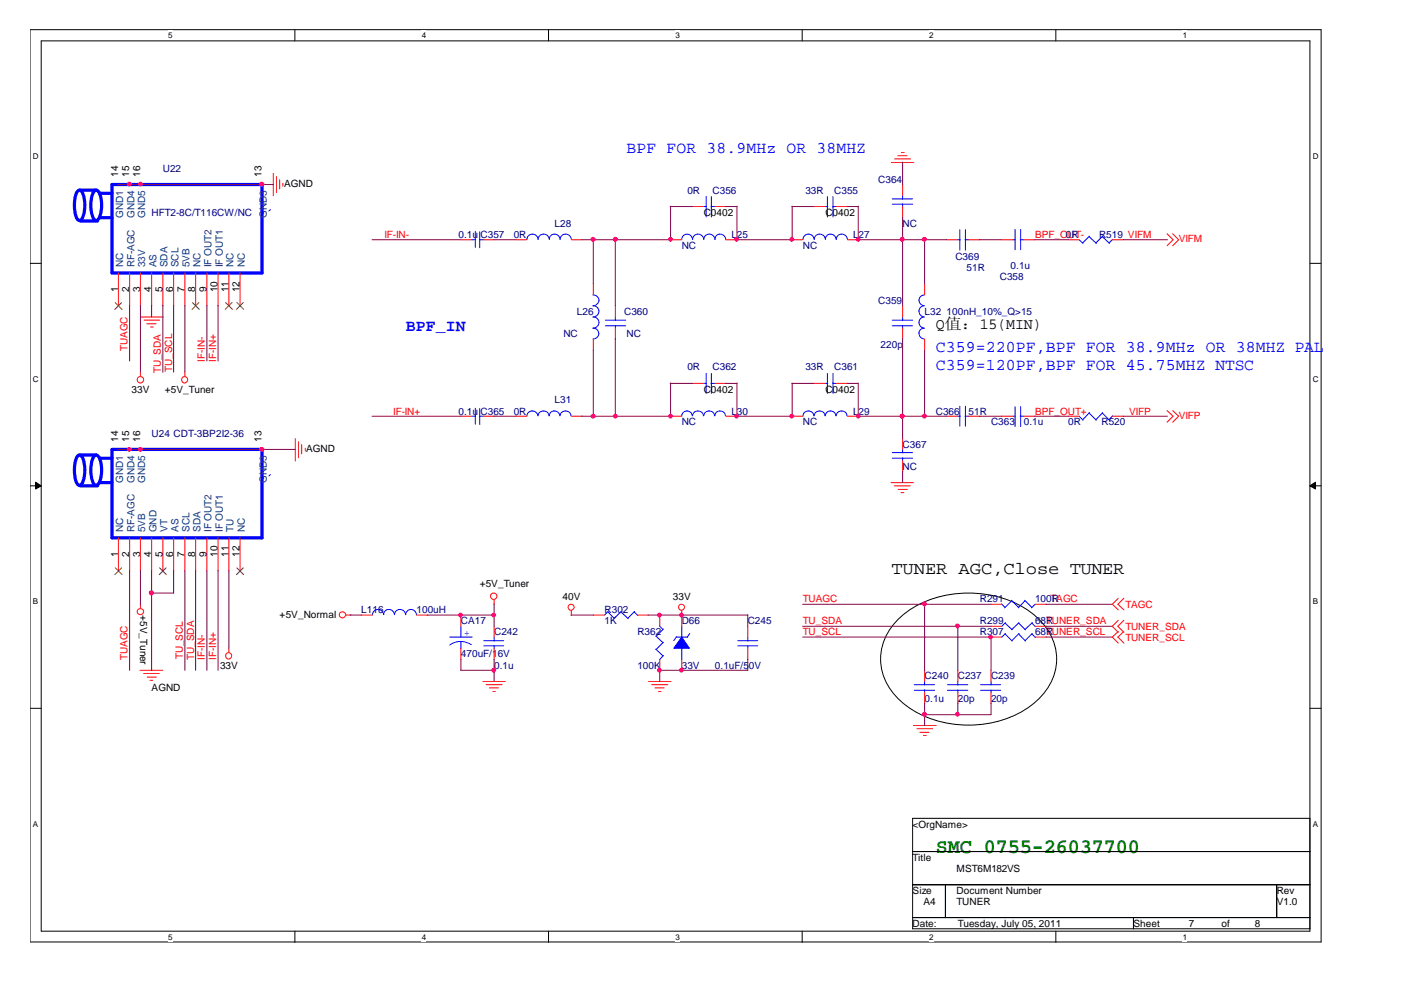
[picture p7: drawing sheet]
<svg xmlns="http://www.w3.org/2000/svg" width="297mm" height="210mm" viewBox="0 0 297 210" stroke-linecap="round" stroke-linejoin="round" font-family="sans-serif">
<path d="M6.3 6.3h273.3v193h-273.3zM8.7 8.7h268.5v188.3h-268.5z" fill="none" stroke="#000" stroke-width=".21"/>
<g fill="#fff">
<path d="M35.6 6.4h.9v2h-.9z"/>
<path d="M35.6 197.2h.9v2h-.9z"/>
</g>
<path d="M62.4 6.3v2.4M62.4 197v2.4" fill="none" stroke="#000" stroke-width=".21"/>
<g fill="#fff">
<path d="M89.2 6.4h1v2h-1z"/>
<path d="M89.2 197.2h1v2h-1z"/>
</g>
<path d="M116.1 6.3v2.4M116.1 197v2.4" fill="none" stroke="#000" stroke-width=".21"/>
<g fill="#fff">
<path d="M142.9 6.4h.9v2h-.9z"/>
<path d="M142.9 197.2h.9v2h-.9z"/>
</g>
<path d="M169.8 6.3v2.4M169.8 197v2.4" fill="none" stroke="#000" stroke-width=".21"/>
<g fill="#fff">
<path d="M196.6 6.4h.9v2h-.9z"/>
<path d="M196.6 197.2h.9v2h-.9z"/>
</g>
<path d="M223.4 6.3v2.4M223.4 197v2.4" fill="none" stroke="#000" stroke-width=".21"/>
<g fill="#fff">
<path d="M250.3 6.4h.9v2h-.9z"/>
<path d="M250.3 197.2h.9v2h-.9z"/>
<path d="M6.9 32.1h1.2v2h-1.2z"/>
<path d="M277.8 32.1h1.2v2h-1.2z"/>
<path d="M6.9 79.2h1.2v1.9h-1.2z"/>
<path d="M277.8 79.2h1.2v1.9h-1.2z"/>
</g>
<path d="M6.3 55.7h2.4M277.2 55.7h2.4" fill="none" stroke="#000" stroke-width=".21"/>
<g fill="#fff">
<path d="M6.9 126.3h1.1v1.9h-1.1z"/>
<path d="M277.8 126.3h1.1v1.9h-1.1z"/>
</g>
<path d="M6.3 102.8h2.4M277.2 102.8h2.4" fill="none" stroke="#000" stroke-width=".21"/>
<g fill="#000" stroke="#000" stroke-width=".21">
<path d="M7.5 102l1.2 .8-1.2 .7z" fill-rule="evenodd"/>
<path d="M277.2 102.8l1.2-.8v1.5z" fill-rule="evenodd"/>
</g>
<g fill="#fff">
<path d="M6.9 173.3h1.1v2h-1.1z"/>
<path d="M277.8 173.3h1.1v2h-1.1z"/>
</g>
<path d="M190.1 131a22.3 22.3 0 0 1 20.1-5 17.7 17.7 0 0 1 12.1 8.3 11.3 11.3 0 0 1-3 14 23 23 0 0 1-24.8 2.7 14.1 14.1 0 0 1-8.1-10.1 11.6 11.6 0 0 1 3.7-9.9zM6.3 149.9h2.4M277.2 149.9h2.4M193.1 173.2h84.1v23.3h-84.1zM193.1 180.2h84.1M193.1 187.2h84.1M193.1 194.2h84.1M200.1 187.2v7M239.9 194.2v2.3M270.2 187.2v7" fill="none" stroke="#000" stroke-width=".21"/>
<g fill="none" stroke="#f00" stroke-width=".21">
<path d="M57.8 36.7v4.7M58.5 37.4v3.3M59.2 38v2M59.9 38.8v.6M188.6 34.4h4.8M189.3 33.6h3.4M190 32.9h1.9M190.8 32.3h.5M191 39v2.3M25.1 57.8v6.9M27.4 57.8v6.9M29.7 57.8v6.9"/>
<path d="M32.1 57.8v6.9M34.5 57.8v6.9M36.7 57.8v6.9M39.1 57.8v6.9M41.4 57.8v6.9M43.8 57.8v6.9M46.1 57.8v6.9M48.4 57.8v6.9M50.8 57.8v6.9M97.5 50.7h2.3M102.2 50.7h2.4M109.2 50.7h2.3"/>
<path d="M120.9 50.7h2.3M141.9 50.7h2.4M146.6 43.7h2.3M151.3 43.7h2.3M153.6 50.7h2.4M167.6 50.7h2.3M172.3 43.7h2.4M177 43.7h2.3M179.3 50.7h2.3M191 43.7v2.4M200.3 50.7h2.4M205 50.7h2.3"/>
<path d="M212 50.7h2.4M216.7 50.7h2.3M226.1 50.7h2.2M235.4 50.7h2.3M247 49.5l1.2 1.2-1.2 1.3M248.2 49.5l1.2 1.2-1.2 1.3M29.7 78.7v1M29.7 67.1h4.8M30.5 67.7h3.3M31.1 68.5h1.9M31.8 69.2h.6M39.1 78.7v1"/>
<path d="M125.6 60v2.4M125.6 71.7v2.4M130.2 64.7v2.4M130.2 69.4v2.3M191 64.7v2.4M191 69.4v2.3M195.7 60v2.4M195.7 71.7v2.4M62.5 92.8v4.8M63.2 93.5v3.4M63.8 94.1v1.9M64.6 94.8v.6"/>
<path d="M97.5 88.1h2.3M102.2 88.1h2.4M109.2 88.1h2.3M120.9 88.1h2.3M141.9 88.1h2.4M146.6 81.1h2.3M151.3 81.1h2.3M153.6 88.1h2.4M167.6 88.1h2.3M172.3 81.1h2.4M177 81.1h2.3M179.3 88.1h2.3"/>
<path d="M191 92.8v2.3M191 97.5v2.3M200.3 88.1h2.4M205 88.1h2.3M212 88.1h2.4M216.7 88.1h2.3M226.1 88.1h2.2M235.4 88.1h2.3M247 86.9l1.2 1.2-1.2 1.2M248.2 86.9l1.2 1.2-1.2 1.2M25.1 113.8v7M27.4 113.8v7"/>
<path d="M29.7 113.8v7M32.1 113.8v7M34.5 113.8v7M36.7 113.8v7M39.1 113.8v7M41.4 113.8v7M43.8 113.8v7M46.1 113.8v7M48.4 113.8v7M50.8 113.8v7M188.6 102.1h4.7M189.2 102.8h3.4"/>
<path d="M190.1 103.6h1.9M190.7 104.2h.6M29.7 127.8v1M48.4 137.1v1M73.2 130.1h1.1M76.5 130.1h2.3M88.1 130.1h2.4M97.5 130.1v2.4M97.5 137.2v2.3M104.6 126.9v1M104.6 132.5v2.3M104.6 137.2v2.3"/>
<path d="M120.9 129.2v1M125.6 130.1h2.3M134.9 130.1h2.3M139.6 130.1v2.4M139.6 139.5v2.3M144.3 129.2v3.3M144.3 139.5v2.3M158.2 132.5v2.3M158.2 137.2v2.3M209.7 127.9h2.3M209.7 132.5h2.3M209.7 134.8h2.3"/>
<path d="M219 127.9h2.4M219 132.5h2.4M219 134.8h2.4M236.6 126.6l-1.2 1.3 1.2 1.1M236.6 131.2l-1.2 1.3 1.2 1.3M236.6 133.6l-1.2 1.2 1.2 1.3M237.8 126.6l-1.2 1.3 1.2 1.1M237.8 131.2l-1.2 1.3 1.2 1.3M237.8 133.6l-1.2 1.2 1.2 1.3M29.6 141.8h4.9M30.4 142.5h3.3M31.2 143.3h1.9"/>
<path d="M31.7 143.9h.6M102.2 144.2h4.7M102.9 144.9h3.4M103.5 145.6h2M104.3 146.3h.5M137.2 144.2h4.8M137.9 144.9h3.4M138.6 145.6h1.9M139.4 146.3h.5M193.3 153.5h4.8M194.1 154.2h3.3M194.6 155h2"/>
<path d="M195.4 155.6h.6M195.7 141.8v2.4M195.7 146.5v2.4M202.7 141.8v2.4M202.7 146.5v2.4M209.7 141.8v2.4M209.7 146.5v2.4"/>
<circle cx="29.7" cy="80.4" r=".68"/>
<circle cx="39.1" cy="80.3" r=".66"/>
<circle cx="29.7" cy="129.4" r=".66"/>
<circle cx="48.4" cy="138.8" r=".66"/>
<circle cx="72.5" cy="130.1" r=".66"/>
<circle cx="104.5" cy="126.2" r=".68"/>
<circle cx="120.9" cy="128.5" r=".64"/>
<circle cx="144.2" cy="128.5" r=".64"/>
</g>
<g fill="none" stroke="#00f" stroke-width=".21">
<path d="M57.2 44.4l-.3 .2M99.8 50.7h.9M100.6 49v3.3M101.5 50.7h.8M101.5 49v3.4M111.5 50.6a1.19 1.19 0 0 1 1.2-1.1 1.19 1.19 0 0 1 1.2 1.1 1.19 1.19 0 0 1 1.2-1.1 1.19 1.19 0 0 1 1.1 1.1 1.14 1.14 0 0 1 1.2-1.1 1.14 1.14 0 0 1 1.1 1.1 1.19 1.19 0 0 1 1.2-1.1 1.19 1.19 0 0 1 1.2 1.1M144.3 50.6a1.14 1.14 0 0 1 1.1-1.1 1.14 1.14 0 0 1 1.2 1.1 1.19 1.19 0 0 1 1.1-1.1 1.19 1.19 0 0 1 1.2 1.1 1.19 1.19 0 0 1 1.2-1.1 1.19 1.19 0 0 1 1.2 1.1 1.14 1.14 0 0 1 1.1-1.1 1.14 1.14 0 0 1 1.2 1.1M148.9 43.7h.6M149.4 41.6v4.3M150.5 43.7h.8M150.5 41.6v4.3M169.9 50.6a1.19 1.19 0 0 1 1.2-1.1 1.19 1.19 0 0 1 1.2 1.1 1.19 1.19 0 0 1 1.2-1.1 1.19 1.19 0 0 1 1.2 1.1 1.14 1.14 0 0 1 1.1-1.1 1.14 1.14 0 0 1 1.2 1.1 1.19 1.19 0 0 1 1.1-1.1 1.19 1.19 0 0 1 1.2 1.1"/>
<path d="M174.7 43.7h.5M175.1 41.6v4.3M176.2 43.7h.8M176.3 41.6v4.3M188.8 42.1h4.3M188.8 43.2h4.3M191 41.3v.9M191 43.1v.6M202.7 50.7h.5M203.1 48.6v4.3M204.2 50.7h.8M204.3 48.6v4.3"/>
<path d="M214.4 50.7h.5M214.8 48.5v4.3M215.9 50.7h.8M216 48.5v4.3M228.3 50.7l.9 .8M230.5 50.1l1.5 1.4M230.5 50l-1.4 1.4M233.3 50.1l1.5 1.4M233.3 50l-1.4 1.4M235.5 50.6l-.8 .8M125.5 62.4a1.15 1.15 0 0 1 1.2 1.2 1.15 1.15 0 0 1-1.2 1.1 1.19 1.19 0 0 1 1.2 1.2 1.19 1.19 0 0 1-1.2 1.2 1.19 1.19 0 0 1 1.2 1.2 1.19 1.19 0 0 1-1.2 1.1 1.15 1.15 0 0 1 1.2 1.2 1.15 1.15 0 0 1-1.2 1.1M128.1 67.7h4.3"/>
<path d="M128.1 68.9h4.3M130.2 67.1v.7M130.2 68.8v.6M149.4 79v4.2M150.5 79v4.2M175.1 79v4.2M176.3 79v4.2M188.8 67.7h4.3M188.8 68.9h4.3M191 67.1v.7M191 68.8v.6M195.6 62.4a1.14 1.14 0 0 0-1.1 1.2 1.14 1.14 0 0 0 1.1 1.1 1.19 1.19 0 0 0-1.1 1.2 1.19 1.19 0 0 0 1.1 1.2 1.19 1.19 0 0 0-1.1 1.2 1.19 1.19 0 0 0 1.1 1.1 1.14 1.14 0 0 0-1.1 1.2 1.14 1.14 0 0 0 1.1 1.1"/>
<path d="M99.8 88.1h.9M100.6 86.4v3.4M101.5 88.1h.8M101.5 86.5v3.3M111.5 88a1.15 1.15 0 0 1 1.1-1 1.15 1.15 0 0 1 1.2 1M113.9 88a1.15 1.15 0 0 1 1.1-1 1.15 1.15 0 0 1 1.2 1M116.2 88a1.1 1.1 0 0 1 1.1-1 1.1 1.1 0 0 1 1.1 1M118.5 88a1.15 1.15 0 0 1 1.2-1 1.15 1.15 0 0 1 1.1 1M144.3 88a1.1 1.1 0 0 1 1.1-1 1.1 1.1 0 0 1 1.1 1M146.6 88a1.15 1.15 0 0 1 1.1-1 1.15 1.15 0 0 1 1.1 1M148.9 88a1.15 1.15 0 0 1 1.2-1 1.15 1.15 0 0 1 1.1 1M148.9 81.1h.6"/>
<path d="M150.5 81.1h.8M151.3 88a1.1 1.1 0 0 1 1.1-1 1.1 1.1 0 0 1 1.1 1M169.9 88a1.15 1.15 0 0 1 1.2-1 1.15 1.15 0 0 1 1.1 1M172.3 88a1.15 1.15 0 0 1 1.1-1 1.15 1.15 0 0 1 1.2 1M174.7 88a1.1 1.1 0 0 1 1.1-1 1.1 1.1 0 0 1 1.1 1M174.7 81.1h.5M176.2 81.1h.8M177 88a1.15 1.15 0 0 1 1.1-1 1.15 1.15 0 0 1 1.1 1M188.8 95.8h4.3M188.8 97h4.3M191 95.1v.8M191 96.9v.6"/>
<path d="M202.7 88.1h.5M203.1 86v4.2M204.2 88.1h.8M204.3 86v4.2M214.4 88.1h.5M214.8 86v4.3M215.9 88.1h.8M216 86v4.3M228.3 88.1l.9 .8M230.5 87.4l1.5 1.5M230.5 87.3l-1.4 1.5M233.3 87.4l1.5 1.5"/>
<path d="M233.3 87.3l-1.4 1.5M235.5 88l-.8 .8M57.2 100.4l-.3 .3M78.8 130.1a1.19 1.19 0 0 1 1.2-1.1 1.19 1.19 0 0 1 1.2 1.1 1.14 1.14 0 0 1 1.1-1.1 1.14 1.14 0 0 1 1.2 1.1 1.19 1.19 0 0 1 1.2-1.1 1.19 1.19 0 0 1 1.2 1.1 1.14 1.14 0 0 1 1.1-1.1 1.14 1.14 0 0 1 1.1 1.1M95.2 134.8h4.7M97.5 132.5v2.4M97.5 135.7v1.6M99.7 136.4a4 4 0 0 0-4.5 .1M102.4 135.6h4.2M102.4 136.7h4.2M104.6 134.8v.9M104.6 136.6v.6"/>
<path d="M128.6 129.5l1.4 1.4M128.7 129.4l-.8 .7M131.4 129.5l1.5 1.4M131.5 129.4l-1.5 1.4M134.2 129.5l.8 .7M134.3 129.4l-1.5 1.4M138.8 137.3l1.5 1.5M138.8 134.5l1.5 1.5M139.5 132.4l.8 .8M140.4 138.7l-.8 .8M140.4 135.9l-1.5 1.5M140.4 133.1l-1.5 1.5"/>
<path d="M143.1 134.8h2.4M143.2 134.7l-.6 .9M144.3 132.4v2.4M144.3 137.1v2.4M146 134l-.5 .8M156.1 135.6h4.3M156.1 136.7h4.3M158.2 134.8v.9M158.2 136.6v.6M211.9 127.8l.8 .7M212.7 131.8l1.5 1.5M212.7 134.1l1.5 1.6"/>
<path d="M212.8 131.8l-.8 .7M212.8 134l-.8 .8M214 127l1.6 1.5M214.1 127.1l-1.5 1.5M215.6 131.8l1.4 1.5M215.6 134.1l1.4 1.6M215.6 131.8l-1.5 1.4M215.6 134l-1.5 1.6M216.8 127l1.6 1.5M216.9 127.1l-1.4 1.5M218.4 131.8l.7 .8M218.4 134.1l.7 .8"/>
<path d="M218.4 131.8l-1.5 1.4M218.4 134l-1.5 1.6M219 127.9l-.7 .7M193.5 144.9h4.3M193.5 146.1h4.3M195.7 144.2v.8M195.7 146v.5M200.5 144.9h4.3M200.5 146.1h4.3M202.7 144.2v.8M202.7 146v.5M207.5 144.9h4.3"/>
<path d="M207.5 146.1h4.3M209.7 144.2v.8M209.7 146v.5"/>
</g>
<path d="M144.3 134.8l1.6 2.4h-3.3z" fill-rule="evenodd" fill="#00f" stroke="#00f" stroke-width=".21"/>
<g fill="none" stroke="#00f" stroke-width=".68">
<path d="M23.7 39h31.8v18.8h-31.8zM16.5 40.3l.3-.1a1.73 1.73 0 0 1 1 1.6l.1 1.6a5.2 5.2 0 0 1-.8 3.1l-.3 .2a1.69 1.69 0 0 1-.9-1.7l-.2-1.6a4.9 4.9 0 0 1 .8-3.1zM16.9 46.8h3.8M16.9 40.2h3.5M20 40.3l.3-.1a1.69 1.69 0 0 1 1 1.6l.2 .8a5.3 5.3 0 0 1-.9 3.9l-.3 .2a1.81 1.81 0 0 1-.9-1.7l-.2-1.6a5 5 0 0 1 .8-3.1zM21.1 46.1h2.6M21.1 40.9h2.6M16.5 96.4l.3-.1a1.73 1.73 0 0 1 1 1.6l.1 1.6a5.2 5.2 0 0 1-.8 3.1l-.3 .1a1.69 1.69 0 0 1-.9-1.6l-.2-1.6a4.9 4.9 0 0 1 .8-3.1zM16.9 96.3h3.5M20 96.4l.3-.1a1.69 1.69 0 0 1 1 1.6l.2 .7a5.3 5.3 0 0 1-.9 4l-.3 .1a1.81 1.81 0 0 1-.9-1.6l-.2-1.6a5 5 0 0 1 .8-3.1zM21.1 97h2.6M23.7 95.1h31.8v18.7h-31.8z"/>
<path d="M16.9 102.8h3.8M21.1 102.1h2.6"/>
</g>
<g fill="none" stroke="#804000" stroke-width=".21">
<path d="M24.4 64l1.4 1.5M25.7 64l-1.4 1.5M40.7 64l1.5 1.5M42.1 64l-1.5 1.5M47.8 64l1.4 1.5M49.1 64l-1.4 1.5M50.1 64l1.5 1.5M51.5 64l-1.5 1.5M24.4 120.2l1.4 1.4M25.7 120.2l-1.4 1.4M33.8 120.2l1.4 1.4M35.1 120.2l-1.4 1.4"/>
<path d="M50.1 120.2l1.5 1.4M51.5 120.2l-1.5 1.4"/>
</g>
<g fill="none" stroke="#800040" stroke-width=".21">
<path d="M25 39h32.8M191 34.3v4.7M78.7 50.7h18.8M104.5 50.7h4.7M125.6 50.6v9.4M130.2 50.6v14.1M141.8 43.7h4.8M141.9 43.6v7.1h-18.8M153.5 43.7h2.5M156 43.6v7.1M167.6 43.7h4.7M167.6 43.6v7.1h-11.7"/>
<path d="M179.2 43.7h2.4M181.5 50.7h18.8M181.6 43.6v7.1M191 46v18.7M195.7 50.6v9.4M207.3 50.7h4.7M218.9 50.7h7.2M237.7 50.7h9.4M27.4 64.6v11.8M29.7 64.6v14.2M32.1 64.6v2.5M34.5 64.6v14.2"/>
<path d="M36.7 64.6v14.2M39.1 64.6v14.2M43.8 64.6v11.8M46.1 64.6v11.8M125.6 74v14.1M130.2 71.6v16.5M191 71.6v21.2M195.7 74v14.1M25 95.1h37.5M78.7 88.1h18.8M104.5 88.1h4.7M141.8 81.1h4.8"/>
<path d="M141.9 81v7.1h-18.8M153.5 81.1h2.5M156 81v7.1M167.6 81.1h4.7M167.6 81v7.1h-11.7M179.2 81.1h2.4M181.5 88.1h18.8M181.6 81v7.1M191 99.7v2.4M207.3 88.1h4.7M218.9 88.1h7.2M237.7 88.1h9.4"/>
<path d="M27.4 120.7v21.1M29.7 120.7v7.2M32.1 120.7v21.1M36.7 120.7v4.8h-4.7M39.1 120.7v21.1M41.4 120.7v21.1M43.8 120.7v21.1M46.1 120.7v21.1M48.4 120.7v16.5M74.1 130.1h2.4M90.4 130.1h14.2M97.5 139.5v2.3"/>
<path d="M104.6 127.8v4.7M104.6 139.5v4.7M120.8 130.1h4.8M137.2 130.1h21M158.2 139.5v2.3h-18.7M158.2 130.1v2.4M169.8 127.9h39.9M169.8 132.5h39.9M169.8 134.8h39.9M195.7 127.8v14M202.7 132.4v9.4M209.7 134.7v7.1"/>
<path d="M221.3 127.9h14.1M221.3 132.5h14.1M221.3 134.8h14.1M97.5 141.8h7.1M139.6 141.7v2.5M195.7 148.8v4.7M202.7 148.8v2.4M209.7 148.8v2.4h-14.1"/>
</g>
<g fill="#f0f" stroke="#f0f" stroke-width=".21">
<circle cx="195.6" cy="151.1" r=".45"/>
<circle cx="139.5" cy="130.1" r=".42"/>
<circle cx="104.5" cy="141.8" r=".42"/>
<circle cx="104.5" cy="130.1" r=".42"/>
<circle cx="97.5" cy="130.1" r=".42"/>
<circle cx="144.2" cy="141.8" r=".42"/>
<circle cx="139.5" cy="141.8" r=".42"/>
<circle cx="202.6" cy="151.1" r=".42"/>
<circle cx="144.2" cy="130.1" r=".42"/>
<circle cx="209.6" cy="134.8" r=".42"/>
<circle cx="195.6" cy="127.8" r=".45"/>
<circle cx="202.6" cy="132.4" r=".42"/>
<circle cx="125.5" cy="88.1" r=".45"/>
<circle cx="141.9" cy="88.1" r=".42"/>
<circle cx="130.2" cy="88.1" r=".42"/>
<circle cx="181.6" cy="50.6" r=".42"/>
<circle cx="190.9" cy="50.6" r=".42"/>
<circle cx="190.9" cy="88.1" r=".42"/>
<circle cx="195.6" cy="50.6" r=".45"/>
<circle cx="195.6" cy="88.1" r=".45"/>
<circle cx="181.6" cy="88.1" r=".42"/>
<circle cx="130.2" cy="50.6" r=".42"/>
<circle cx="141.9" cy="50.6" r=".42"/>
<circle cx="125.5" cy="50.6" r=".45"/>
<circle cx="167.6" cy="88.1" r=".42"/>
<circle cx="155.9" cy="88.1" r=".42"/>
<circle cx="167.6" cy="50.6" r=".42"/>
<circle cx="155.9" cy="50.6" r=".42"/>
<circle cx="55.4" cy="39" r=".45"/>
<circle cx="27.3" cy="39" r=".42"/>
<circle cx="29.7" cy="39" r=".42"/>
<circle cx="55.4" cy="95.1" r=".45"/>
<circle cx="27.3" cy="95.1" r=".42"/>
<circle cx="32" cy="125.4" r=".48"/>
<circle cx="29.7" cy="95.1" r=".42"/>
</g>
<text font-size="4.4" fill="#008000" x="198" y="180.5">SMC 0755-26037700</text>
<text font-size="3.7" x="188.6" y="121.4">TUNER AGC,Close TUNER</text>
<g font-size="3.5" fill="#00f">
<text x="132.6" y="32.4">BPF FOR 38.9MHz OR 38MHZ</text>
<text x="85.9" y="70">BPF_IN</text>
<text x="198" y="74.5">C359=220PF,BPF FOR 38.9MHz OR 38MHZ PAL</text>
<text x="198" y="78.2">C359=120PF,BPF FOR 45.75MHZ NTSC</text>
</g>
<text font-size="3.3" x="198" y="69.7">Q值：15(MIN)</text>
<g font-size="2.1">
<text x="25" y="37.4" transform="rotate(-90 25 37.4)">14</text>
<text x="27.3" y="37.4" transform="rotate(-90 27.3 37.4)">15</text>
<text x="29.6" y="37.4" transform="rotate(-90 29.6 37.4)">16</text>
<text x="55.4" y="37.4" transform="rotate(-90 55.4 37.4)">13</text>
<text x="60.1" y="39.6">AGND</text>
<text x="148.9" y="45.6">C0402</text>
<text x="174.7" y="45.6">C0402</text>
<text x="25" y="61.8" transform="rotate(-90 25 61.8)">1</text>
<text x="27.3" y="61.8" transform="rotate(-90 27.3 61.8)">2</text>
<text x="29.6" y="61.8" transform="rotate(-90 29.6 61.8)">3</text>
<text x="32" y="61.8" transform="rotate(-90 32 61.8)">4</text>
<text x="34.4" y="61.8" transform="rotate(-90 34.4 61.8)">5</text>
<text x="36.7" y="61.8" transform="rotate(-90 36.7 61.8)">6</text>
<text x="39" y="61.8" transform="rotate(-90 39 61.8)">7</text>
<text x="41.3" y="61.8" transform="rotate(-90 41.3 61.8)">8</text>
<text x="43.7" y="61.8" transform="rotate(-90 43.7 61.8)">9</text>
<text x="46.1" y="61.8" transform="rotate(-90 46.1 61.8)">10</text>
<text x="48.3" y="61.8" transform="rotate(-90 48.3 61.8)">11</text>
<text x="50.7" y="61.8" transform="rotate(-90 50.7 61.8)">12</text>
<text x="27.9" y="83.1">33V</text>
<text x="34.9" y="83.1">+5V_Tuner</text>
<text x="148.9" y="83.1">C0402</text>
<text x="174.7" y="83.1">C0402</text>
<text x="25" y="93.5" transform="rotate(-90 25 93.5)">14</text>
<text x="27.3" y="93.5" transform="rotate(-90 27.3 93.5)">15</text>
<text x="29.6" y="93.5" transform="rotate(-90 29.6 93.5)">16</text>
<text x="55.4" y="93.5" transform="rotate(-90 55.4 93.5)">13</text>
<text x="64.8" y="95.7">AGND</text>
<text x="25" y="117.9" transform="rotate(-90 25 117.9)">1</text>
<text x="27.3" y="117.9" transform="rotate(-90 27.3 117.9)">2</text>
<text x="29.6" y="117.9" transform="rotate(-90 29.6 117.9)">3</text>
<text x="32" y="117.9" transform="rotate(-90 32 117.9)">4</text>
<text x="34.4" y="117.9" transform="rotate(-90 34.4 117.9)">5</text>
<text x="36.7" y="117.9" transform="rotate(-90 36.7 117.9)">6</text>
<text x="39" y="117.9" transform="rotate(-90 39 117.9)">7</text>
<text x="41.3" y="117.9" transform="rotate(-90 41.3 117.9)">8</text>
<text x="43.7" y="117.9" transform="rotate(-90 43.7 117.9)">9</text>
<text x="46.1" y="117.9" transform="rotate(-90 46.1 117.9)">10</text>
<text x="48.3" y="117.9" transform="rotate(-90 48.3 117.9)">11</text>
<text x="50.7" y="117.9" transform="rotate(-90 50.7 117.9)">12</text>
<text x="101.5" y="124.1">+5V_Tuner</text>
<text x="29.6" y="130.1" transform="rotate(90 29.6 130.1)">+5V_Tuner</text>
<text x="59.2" y="130.7">+5V_Normal</text>
<text x="119" y="126.9">40V</text>
<text x="142.4" y="126.9">33V</text>
<text x="46.6" y="141.5">33V</text>
<text x="32.1" y="146.1">AGND</text>
<text x="193.1" y="175.1">&lt;OrgName&gt;</text>
<text x="193.1" y="182.1">Title</text>
<text x="202.4" y="184.4">MST6M182VS</text>
<text x="193.1" y="189.2">Size</text>
<text x="195.4" y="191.4">A4</text>
<text x="202.4" y="189.2">Document Number</text>
<text x="202.4" y="191.4">TUNER</text>
<text x="270.2" y="189.2">Rev</text>
<text x="270.2" y="191.4">V1.0</text>
<text x="193.1" y="196.1">Date:</text>
<text x="202.7" y="196.1">Tuesday, July 05, 2011</text>
<text x="239.9" y="196.1">Sheet</text>
<text x="251.5" y="196.1">7</text>
<text x="258.5" y="196.1">of</text>
<text x="265.5" y="196.1">8</text>
</g>
<g font-size="2.1" fill="#000080">
<text x="34.5" y="36.3">U22</text>
<text x="145.5" y="41">0R</text>
<text x="150.8" y="41">C356</text>
<text x="170.4" y="41">33R</text>
<text x="176.5" y="41">C355</text>
<text x="185.8" y="38.6">C364</text>
<text x="32.1" y="45.6">HFT2-8C/T116CW/NC</text>
<text x="97" y="50.3">0.1u</text>
<text x="101.7" y="50.3">C357</text>
<text x="108.7" y="50.3">0R</text>
<text x="117.3" y="48">L28</text>
<text x="144.3" y="52.7">NC</text>
<text x="154.8" y="50.3">L25</text>
<text x="169.9" y="52.7">NC</text>
<text x="180.5" y="50.3">L27</text>
<text x="191" y="48">NC</text>
<text x="232.6" y="50.3">R519 VIFM</text>
<text x="202.2" y="55">C369</text>
<text x="204.6" y="57.3">51R</text>
<text x="211.6" y="59.2">C358</text>
<text x="213.9" y="56.8">0.1u</text>
<text x="185.8" y="64.4">C359</text>
<text x="119.2" y="71.4">NC</text>
<text x="122.1" y="66.6">L26</text>
<text x="132.1" y="66.6">C360</text>
<text x="132.6" y="71.4">NC</text>
<text x="195.7" y="66.6">L32</text>
<text x="200.3" y="66.6">100nH_10%_Q&gt;15</text>
<text x="186.4" y="73.7">220p</text>
<text x="145.5" y="78.3">0R</text>
<text x="150.8" y="78.3">C362</text>
<text x="170.4" y="78.3">33R</text>
<text x="176.5" y="78.3">C361</text>
<text x="97" y="87.7">0.1u</text>
<text x="101.7" y="87.7">C365</text>
<text x="108.7" y="87.7">0R</text>
<text x="117.3" y="85.4">L31</text>
<text x="154.8" y="87.7">L30</text>
<text x="180.5" y="87.7">L29</text>
<text x="198" y="87.7">C366</text>
<text x="205" y="87.7">51R</text>
<text x="32.1" y="92.4">U24 CDT-3BP2I2-36</text>
<text x="144.3" y="90">NC</text>
<text x="169.9" y="90">NC</text>
<text x="191" y="94.8">C367</text>
<text x="209.7" y="90">C363</text>
<text x="216.7" y="90">0.1u</text>
<text x="226.1" y="90">0R</text>
<text x="233.1" y="90">R520</text>
<text x="191" y="99.4">NC</text>
<text x="76.5" y="129.8">L116</text>
<text x="88.1" y="129.8">100uH</text>
<text x="127.9" y="129.8">R302</text>
<text x="207.3" y="127.4">R291</text>
<text x="219" y="127.4">100R</text>
<text x="97.5" y="132.1">CA17</text>
<text x="104.6" y="134.5">C242</text>
<text x="127.9" y="132.1">1K</text>
<text x="134.9" y="134.5">R362</text>
<text x="144.3" y="132.1">D66</text>
<text x="158.2" y="132.1">C245</text>
<text x="207.3" y="132.1">R299</text>
<text x="207.3" y="134.5">R307</text>
<text x="219" y="132.1">68R</text>
<text x="219" y="134.5">68R</text>
<text x="97.5" y="139.1">470uF/16V</text>
<text x="104.6" y="141.5">0.1u</text>
<text x="134.9" y="141.5">100K</text>
<text x="144.3" y="141.5">33V</text>
<text x="151.3" y="141.5">0.1uF/50V</text>
<text x="195.7" y="143.8">C240</text>
<text x="202.7" y="143.8">C237</text>
<text x="209.7" y="143.8">C239</text>
<text x="195.7" y="148.4">0.1u</text>
<text x="202.7" y="148.4">20p</text>
<text x="209.7" y="148.4">20p</text>
</g>
<g font-size="2.1" fill="#004080">
<text x="26.1" y="46.1" transform="rotate(-90 26.1 46.1)">GND1</text>
<text x="28.4" y="46.1" transform="rotate(-90 28.4 46.1)">GND4</text>
<text x="30.7" y="46.1" transform="rotate(-90 30.7 46.1)">GND5</text>
<text x="56.5" y="46.1" transform="rotate(-90 56.5 46.1)">GND3</text>
<text x="26.1" y="56.6" transform="rotate(-90 26.1 56.6)">NC</text>
<text x="28.4" y="56.6" transform="rotate(-90 28.4 56.6)">RF-AGC</text>
<text x="30.7" y="56.6" transform="rotate(-90 30.7 56.6)">33V</text>
<text x="33.1" y="56.6" transform="rotate(-90 33.1 56.6)">AS</text>
<text x="35.5" y="56.6" transform="rotate(-90 35.5 56.6)">SDA</text>
<text x="37.8" y="56.6" transform="rotate(-90 37.8 56.6)">SCL</text>
<text x="40.1" y="56.6" transform="rotate(-90 40.1 56.6)">5VB</text>
<text x="42.4" y="56.6" transform="rotate(-90 42.4 56.6)">NC</text>
<text x="44.8" y="56.6" transform="rotate(-90 44.8 56.6)">IF OUT2</text>
<text x="47.2" y="56.6" transform="rotate(-90 47.2 56.6)">IF OUT1</text>
<text x="49.4" y="56.6" transform="rotate(-90 49.4 56.6)">NC</text>
<text x="51.8" y="56.6" transform="rotate(-90 51.8 56.6)">NC</text>
<text x="26.1" y="102.1" transform="rotate(-90 26.1 102.1)">GND1</text>
<text x="28.4" y="102.1" transform="rotate(-90 28.4 102.1)">GND4</text>
<text x="30.7" y="102.1" transform="rotate(-90 30.7 102.1)">GND5</text>
<text x="56.5" y="102.1" transform="rotate(-90 56.5 102.1)">GND3</text>
<text x="26.1" y="112.6" transform="rotate(-90 26.1 112.6)">NC</text>
<text x="28.4" y="112.6" transform="rotate(-90 28.4 112.6)">RF-AGC</text>
<text x="30.7" y="112.6" transform="rotate(-90 30.7 112.6)">5VB</text>
<text x="33.1" y="112.6" transform="rotate(-90 33.1 112.6)">GND</text>
<text x="35.5" y="112.6" transform="rotate(-90 35.5 112.6)">VT</text>
<text x="37.8" y="112.6" transform="rotate(-90 37.8 112.6)">AS</text>
<text x="40.1" y="112.6" transform="rotate(-90 40.1 112.6)">SCL</text>
<text x="42.4" y="112.6" transform="rotate(-90 42.4 112.6)">SDA</text>
<text x="44.8" y="112.6" transform="rotate(-90 44.8 112.6)">IF OUT2</text>
<text x="47.2" y="112.6" transform="rotate(-90 47.2 112.6)">IF OUT1</text>
<text x="49.4" y="112.6" transform="rotate(-90 49.4 112.6)">TU</text>
<text x="51.8" y="112.6" transform="rotate(-90 51.8 112.6)">NC</text>
</g>
<g font-size="2.1" fill="#f00">
<text x="81.4" y="50.3">IF-IN-</text>
<text x="219" y="50.3">BPF_O0R</text>
<text x="226" y="50.3">UT-</text>
<text x="249.4" y="51.2">VIFM</text>
<text x="27" y="74.4" transform="rotate(-90 27 74.4)">TUAGC</text>
<text x="43.3" y="76.6" transform="rotate(-90 43.3 76.6)">IF-IN-</text>
<text x="45.7" y="76.6" transform="rotate(-90 45.7 76.6)">IF-IN+</text>
<text x="34" y="79" transform="rotate(-90 34 79)">TU_SDA</text>
<text x="36.4" y="78.8" transform="rotate(-90 36.4 78.8)">TU_SCL</text>
<text x="83.2" y="87.7">IF-IN+</text>
<text x="219" y="87.7">BPF_OUT+</text>
<text x="238.9" y="87.7">VIFP</text>
<text x="249.4" y="88.7">VIFP</text>
<text x="169.9" y="127.4">TUAGC</text>
<text x="222.3" y="127.4">TAGC</text>
<text x="238.2" y="128.6">TAGC</text>
<text x="169.9" y="132.1">TU_SDA</text>
<text x="169.9" y="134.5">TU_SCL</text>
<text x="221.4" y="132.1">TUNER_SDA</text>
<text x="221.4" y="134.5">TUNER_SCL</text>
<text x="238.2" y="133.3">TUNER_SDA</text>
<text x="238.2" y="135.7">TUNER_SCL</text>
<text x="27" y="139.7" transform="rotate(-90 27 139.7)">TUAGC</text>
<text x="38.7" y="139.5" transform="rotate(-90 38.7 139.5)">TU_SCL</text>
<text x="41.1" y="139.7" transform="rotate(-90 41.1 139.7)">TU_SDA</text>
<text x="43.3" y="139.7" transform="rotate(-90 43.3 139.7)">IF-IN-</text>
<text x="45.7" y="139.7" transform="rotate(-90 45.7 139.7)">IF-IN+</text>
</g>
<text font-size="2.1" fill="#00f" x="98.2" y="134.6">+</text>
<g font-size="1.7">
<text x="35.6" y="8.1">5</text>
<text x="89.2" y="8.1">4</text>
<text x="142.9" y="8.1">3</text>
<text x="196.6" y="8.1">2</text>
<text x="250.3" y="8.1">1</text>
<text x="6.9" y="33.7">D</text>
<text x="277.8" y="33.7">D</text>
<text x="6.9" y="80.8">C</text>
<text x="277.8" y="80.8">C</text>
<text x="6.9" y="127.9">B</text>
<text x="277.8" y="127.9">B</text>
<text x="6.9" y="174.9">A</text>
<text x="277.8" y="174.9">A</text>
<text x="35.6" y="198.8">5</text>
<text x="89.2" y="198.8">4</text>
<text x="142.9" y="198.8">3</text>
<text x="196.6" y="198.8">2</text>
<text x="250.3" y="198.8">1</text>
</g>
</svg>
